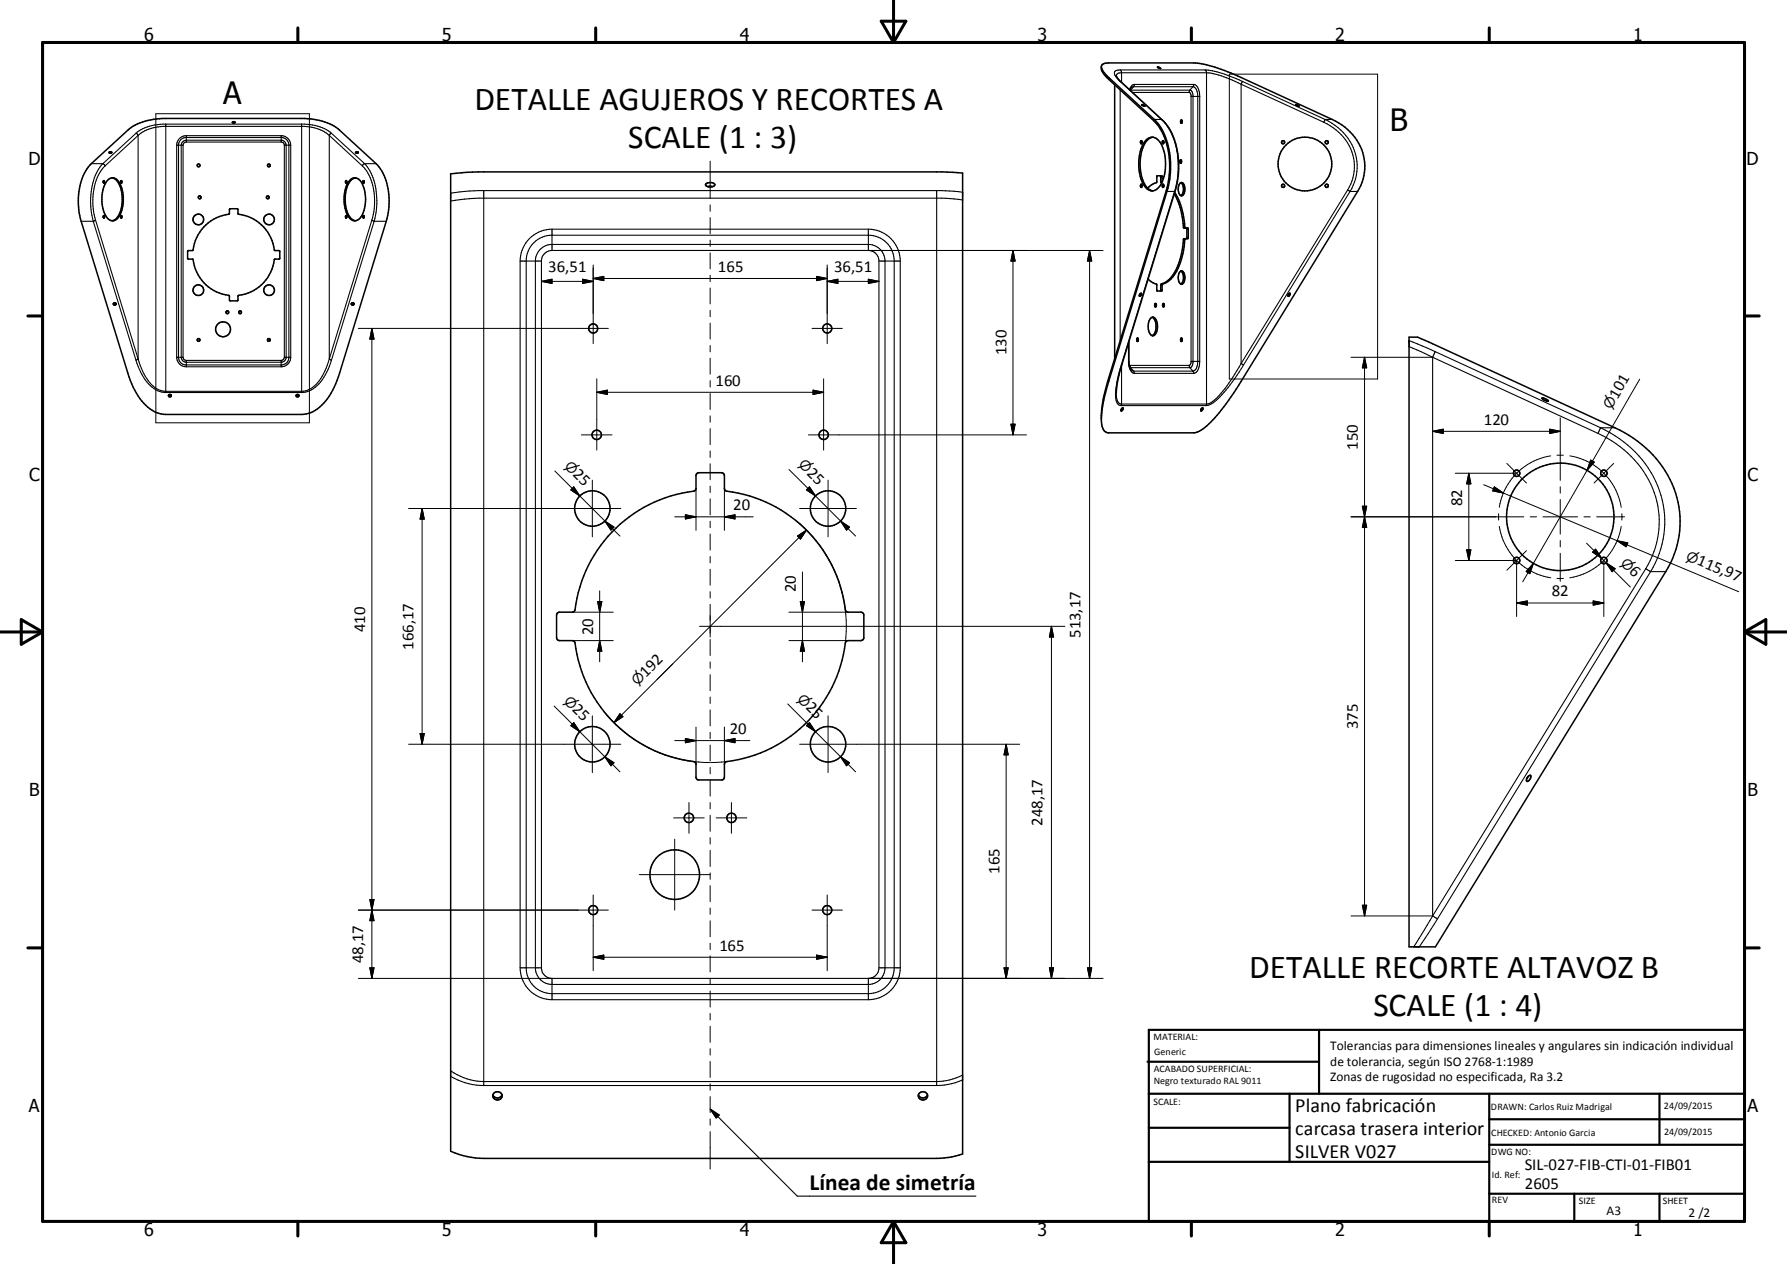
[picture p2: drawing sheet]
<svg xmlns="http://www.w3.org/2000/svg" width="420mm" height="297mm" viewBox="0 0 420 297" stroke-linecap="round" stroke-linejoin="round" font-family="sans-serif">
<g fill="none" stroke="#000" stroke-width=".36">
<path d="M258.9 15.8a4.7 4.7 0 0 0 1.7 2.4l10.7 9.9a16.3 16.3 0 0 1 3.8 12.4l-.3 2.3-.5 2.2-14 45.6-1 4.2-.4 3.4M259 15.2l.6-.3 1-.1h20l3 .4 2 .6 4.5 1.7 23 10.6a11.9 11.9 0 0 1 7.1 14.7l-1.1 2.2-27.4 44.6a38.4 38.4 0 0 1-9.4 11.5l-1.7 .6h-20a2.07 2.07 0 0 1-1.7-2.5 27.6 27.6 0 0 1 1.4-9.5l13.8-44.9a18 18 0 0 0-2.1-15.6l-11.4-10.6a3.6 3.6 0 0 1-1.7-3.2zM262 19.9v64.4M262.4 17.8l.8 1.2 10 9.2a15.1 15.1 0 0 1 3.8 11.5 18.8 18.8 0 0 1-.8 5.2l-13 42.3-.6 3.1-.2 2.1M272.1 15.7l.7 .4zM272.8 16.1h.1M21.5 38.5l8.6-7.9a13.4 13.4 0 0 1 8.2-2.8h33.3a13.4 13.4 0 0 1 8.2 2.8l8.6 7.9a13.5 13.5 0 0 1 2.8 11.5l-.4 2-11 35.7a14.5 14.5 0 0 1-6.2 9l-1.1 .4-1.6 .3h-31.9a8.6 8.6 0 0 1-6.9-5l-.8-1.4-1-2.4-11.2-36.6a14.8 14.8 0 0 1 2-13.2zM25.7 35.8a.3 .3 0 0 1 .3-.2 .3 .3 0 0 1 .2 .3h-.5zM25.8 35.9h.3M54.6 28.7a.3 .3 0 0 1 .4-.2 .3 .3 0 0 1 .2 .3l-.5 .1zM54.8 28.9h.3M83.6 35.8a.31 .31 0 0 1 .3-.2 .31 .31 0 0 1 .3 .3h-.5z"/>
<path d="M83.8 35.9h.3M265.8 20.8l-.2 .4M268.2 33.1l.2 .2-.1 .5a.4 .4 0 0 1-.1-.7zM268.4 24.6h.1a.38 .38 0 0 1 .5 .4zM268.4 33.2v.4M269.3 33a2.05 2.05 0 0 1 3.5 .7 10.8 10.8 0 0 1-.2 10.1 2.05 2.05 0 0 1-2 1 2.05 2.05 0 0 1-1.8-1.4 10.4 10.4 0 0 1 .5-10.4zM271 32.2a3.7 3.7 0 0 0-2.6 3.1 10.5 10.5 0 0 0 1.1 8.6l.6 .6 .9 .3M273.3 33.1a.4 .4 0 0 1 .1 .7l-.2-.4zM273.5 33.2v.4M277.4 37.7v.5M277.4 37.7v-.1a.38 .38 0 0 1 .3 .4 .38 .38 0 0 1-.3 .3zM277.5 28.3v.5"/>
<path d="M277.5 28.3v.6M277.5 28.3l.1-.1a.37 .37 0 0 1 .3 .4 .37 .37 0 0 1-.3 .3h-.1M304.6 24.6l.7 .3zM24.3 42.6l.1-.2 .2 .2-.1 .4-.2-.1M24.3 42.6v.3M24.3 50.8v.3M24.3 50.7l.3 .1-.1 .4-.2-.1zM26.3 41.8a2.73 2.73 0 0 1 2.3 2.4 7.9 7.9 0 0 1-1.2 7.3l-1.1 .4M26.3 51.9h.3M26.3 41.8a3.3 3.3 0 0 0-2.1 2.9 7.6 7.6 0 0 0 1.3 6.8l.8 .4M26.3 41.8a4 4 0 0 1 2.4 3.9 6.5 6.5 0 0 1-1.8 6l-.3 .1M28.4 50.8v.4a.24 .24 0 0 0 .3-.3 .24 .24 0 0 0-.3-.2v.1"/>
<path d="M28.4 42.5l.1-.1a.27 .27 0 0 1 .2 .3 .27 .27 0 0 1-.3 .3zM47.9 53.3a10.3 10.3 0 0 1 6-3.1v-.9l.2-.3 1.7 .1 .2 1.1a10.1 10.1 0 0 1 8.6 8.7h1l.2 .2-.1 1.7-1.1 .1a10 10 0 0 1-8.6 8.6l-.1 1-.2 .2-1.7-.1-.1-1.1a10 10 0 0 1-8.6-8.6h-1l-.2-.2v-1.7l1.2-.1a10.8 10.8 0 0 1 2.6-5.6zM81.3 50.7l.2 .1-.1 .4-.2-.1zM81.5 42.6v.3M81.5 50.8v.3M81.5 42.6l-.1-.2-.2 .2 .1 .4 .2-.1M82.5 42.1a1.69 1.69 0 0 1 2.5 .9 8.4 8.4 0 0 1-.4 8.3 1.65 1.65 0 0 1-2.8-.6 8 8 0 0 1 .7-8.6zM83.5 41.8a3.6 3.6 0 0 0-2.2 3.4 7.3 7.3 0 0 0 1.4 6.3l.8 .4M85.3 50.7a.24 .24 0 0 1 .3 .2 .24 .24 0 0 1-.3 .3zM85.3 42.5h.3l-.1 .5zM85.6 50.8v.3M85.6 42.6v.3"/>
<path d="M105.9 40.8l6.5-.4h109l4.9 .3v230.5l-2.6 .7-3.5 .3h-106.5a19.9 19.9 0 0 1-7.8-1.7zM166 43.2a1.39 1.39 0 0 1 2 .3 1.47 1.47 0 0 1-2.2-.1zM166.4 43.8h1.1M268.2 43.3l.2 .2-.1 .5a.41 .41 0 0 1-.1-.7zM268.4 43.5v.3M272 41.3l-.1 1.6-1.2 .5-1 .8M272 41.3l1.1 .1 .1 1.4M272 41.3h.1M272.7 41.3h.1M272.7 41.3l.1 1.4 .3 .3M273.3 43.3a.37 .37 0 0 1 .3 .4 .37 .37 0 0 1-.3 .3l-.1-.3zM273.5 43.5v.3"/>
<path d="M276 45.5a19.4 19.4 0 0 1 2.3 8.1h.9l.1 .1v2.3l-1 .1a18.6 18.6 0 0 1-3 9 6.5 6.5 0 0 1-2.5 1.8l-.1 1.5M276.1 45.2a19.9 19.9 0 0 1 2.5 8.4M277.6 42.9a2.15 2.15 0 0 0 0 3.1M277.6 42.9a.99 .99 0 0 1 .9 1.2 1.33 1.33 0 0 1-.9 1.9M277.6 42.9a2.2 2.2 0 0 1 0 3.1M278.6 56.1a15.1 15.1 0 0 1-3.7 9.8l-1.7 .9-.2 1.6-1.1-.1v-1.5M278.9 53.6l.1 2.3-.2 .2M26.6 71.4l.3 .2 .4-.2M82.6 71.4l.2 .2 .4-.2M267.2 79.6v.5M267.3 79.5a.36 .36 0 0 1 .3 .3 .36 .36 0 0 1-.3 .4zM268 69l-.2 .3"/>
<path d="M268 69l.2-.1a.38 .38 0 0 1 0 .5 .38 .38 0 0 1-.4 .1zM269.8 65.6l1.2 .9 .8 .3M270.5 74.7a.83 .83 0 0 1 1.3 .7 2.85 2.85 0 0 1-.7 3.5 1.45 1.45 0 0 1-1.2-1.5v-1.4zM270.8 74.6a2.97 2.97 0 0 1 0 4.3M271.4 71.5v.5M271.5 71.4a.37 .37 0 0 1 .3 .3 .37 .37 0 0 1-.3 .4zM271.8 66.8h.1M273.3 71.5v.5M273.3 71.4v.6M273.3 71.4h.1a.37 .37 0 0 1 .3 .3 .37 .37 0 0 1-.3 .4l-.1-.1M277.5 79.6v.5M277.6 63.7a2.18 2.18 0 0 0 0 3.1"/>
<path d="M277.6 63.7a1.04 1.04 0 0 1 .9 1.2 1.32 1.32 0 0 1-.9 1.9M277.6 63.7a2.23 2.23 0 0 1 0 3.1M277.6 79.5a.36 .36 0 0 1 .3 .3 .36 .36 0 0 1-.3 .4zM302.9 69l-.1 .3M303 68.9h.2a.46 .46 0 0 1-.4 .7zM331.2 79.2h2l2.6 1.2 43.8 20.1a25.1 25.1 0 0 1 15.3 20.8 22.2 22.2 0 0 1-3.4 13l-54.1 88.2h-6.2zM39.6 92.9l.3 .2 .4-.2M69.6 92.9l.3 .2 .4-.2M263.6 96.2h-.1M263.7 96l-.1 .2M263.7 96l.2-.2a.41 .41 0 0 1 0 .5 .41 .41 0 0 1-.4 .2zM265.4 80.3v4.9l.4 1.6"/>
<path d="M282.4 96l-.1 .2M282.4 96l.3-.2a.4 .4 0 0 1 0 .5 .4 .4 0 0 1-.5 .2zM362.4 93.6l.6 .4 .9 .3M362.5 93.5l-.1 .1M362.5 93.5l.7 .2 .7 .5M363.9 94.2v.1M144.8 124.1a33 33 0 0 1 18.6-8.8l.2-.5v-3.2l.2-.3 .5-.2 5.6 .1 .4 .5v3.1l.2 .5a32.6 32.6 0 0 1 28.4 28.3l.5 .2 3.1 .1 .4 .3 .1 .3-.1 5.7-.5 .3h-3l-.5 .3a32.6 32.6 0 0 1-28.4 28.3l-.2 .5-.1 3.2-.4 .5-5.9-.1-.3-.6v-3l-.2-.5a32.5 32.5 0 0 1-28.4-28.3l-.5-.3h-3.2l-.3-.2-.2-.5 .1-5.6 .4-.3 3.2-.1 .5-.2a33 33 0 0 1 9.8-19.5zM359.2 182.5l-.3 .5M359.2 182.4a.33 .33 0 0 1 .5-.2 .33 .33 0 0 1 .1 .5 .86 .86 0 0 1-1 .8v-.4zM115.9 257.3a1.14 1.14 0 0 0 1 .7 1.14 1.14 0 0 0 1.1-.7M215.9 257.3a1.14 1.14 0 0 0 1 .7 1.14 1.14 0 0 0 1.1-.7M216.1 256.9a1.03 1.03 0 0 1 1.8 .1 1.03 1.03 0 0 1-.9 1.5 .98 .98 0 0 1-1-.5 .98 .98 0 0 1 .1-1.1z"/>
<circle cx="46.7" cy="38.9" r=".32"/>
<circle cx="63.2" cy="38.9" r=".32"/>
<circle cx="301.6" cy="33.4" r=".37"/>
<circle cx="306.7" cy="38.5" r="6.3"/>
<circle cx="311.9" cy="33.4" r=".37"/>
<circle cx="46.6" cy="51.6" r="1.24"/>
<circle cx="46.9" cy="46.4" r=".33"/>
<circle cx="62.9" cy="46.4" r=".33"/>
<circle cx="63.2" cy="51.6" r="1.25"/>
<circle cx="301.6" cy="43.7" r=".38"/>
<circle cx="311.9" cy="43.7" r=".38"/>
<circle cx="27" cy="71.4" r=".3"/>
<circle cx="46.6" cy="68.2" r="1.25"/>
<circle cx="46.7" cy="79.9" r=".32"/>
<circle cx="52.4" cy="77.4" r="1.75"/>
<circle cx="53.4" cy="73.4" r=".32"/>
<circle cx="56.4" cy="73.4" r=".33"/>
<circle cx="63.2" cy="79.9" r=".32"/>
<circle cx="63.2" cy="68.2" r="1.24"/>
<circle cx="82.9" cy="71.4" r=".31"/>
<circle cx="139.4" cy="77.2" r="1.06"/>
<circle cx="194.4" cy="77.2" r="1.07"/>
<circle cx="39.9" cy="93" r=".31"/>
<circle cx="69.9" cy="93" r=".32"/>
<circle cx="139.2" cy="119.5" r="4.2"/>
<circle cx="140.2" cy="102.2" r="1.1"/>
<circle cx="193.6" cy="102.2" r="1.1"/>
<circle cx="194.6" cy="119.5" r="4.2"/>
<circle cx="356.5" cy="111.2" r=".75"/>
<circle cx="377" cy="111.2" r=".76"/>
<circle cx="356.5" cy="131.7" r=".76"/>
<circle cx="366.7" cy="121.5" r="12.6"/>
<circle cx="377" cy="131.7" r=".75"/>
<circle cx="139.2" cy="174.9" r="4.2"/>
<circle cx="194.6" cy="174.9" r="4.2"/>
<circle cx="161.9" cy="192.2" r="1.11"/>
<circle cx="171.9" cy="192.2" r="1.1"/>
<circle cx="139.4" cy="213.9" r="1.07"/>
<circle cx="158.6" cy="205.5" r="5.8"/>
<circle cx="194.4" cy="213.8" r="1.07"/>
<circle cx="116.9" cy="257.5" r="1.03"/>
</g>
<g fill="none" stroke="#000" stroke-width=".25">
<path d="M260.6 18.2v.4M263.3 19.1l.2 .1M263.3 16.4l.3 .7M263.3 16.4a.94 .94 0 0 0-1.3 1.1l1.3 1.6M263.3 16.4h20M263.3 19.1l9.7 9M263.6 17.1l-.8 .1-.4 .6M263.6 17.1h20M263.6 17.1v2.3M266.6 19.8l-.2 .6M266.6 19.8l-.5 .3-.6 1M266.6 19.8h14"/>
<path d="M280.6 19.8l-.2 .6M280.6 19.8a1.95 1.95 0 0 1 1.3 2l.1 .9M283.3 16.4l.3 .7M283.3 16.4l.8 .1a29.2 29.2 0 0 1 7.9 2.6M283.6 17.1l1.2 .1 2.2 .6 4.7 2M283.6 17.1v77.8M291.7 19.8l19.5 8.9M291.7 19.8v65.6M292 19.1l-.3 .7M292 19.1l19.5 9M21.5 38.5h2.7M24.2 38.5l.5 .5"/>
<path d="M24.2 38.5a14.3 14.3 0 0 0-2.6 12.2l.3 1.3M24.7 39a13 13 0 0 0-2.4 12.1l.2 .6M32 31.3l.5 .5M32 31.3a9.9 9.9 0 0 1 6.3-2.1h33.3a10.2 10.2 0 0 1 6.3 2.1M32 31.3l-7.8 7.2M32.5 31.8a9.3 9.3 0 0 1 5.9-2.1h33.1a9.4 9.4 0 0 1 5.9 2.1M32.5 31.8l-7.8 7.2M32.5 31.8v52.5M39 29.2v63M41.5 34.1h1.5M41.5 34.1v49.9M42.6 32.7l1.2-.4h22.3a1.76 1.76 0 0 1 1.8 1.8v49.9a1.76 1.76 0 0 1-1.8 1.8h-22.3a1.76 1.76 0 0 1-1.8-1.8v-49.9l.2-.9z"/>
<path d="M43 34.1v49.9M43.1 33.2l.7-.3h22.3l.7 .3 .3 .4 .2 .5v49.9l-.3 .7-.4 .3-.5 .1h-22.3l-.7-.2-.4-.4-.1-.5v-49.9zM43.8 33.4h22.3M43.8 33.4l-.5 .2-.3 .5M43.8 31.9v1.5M43.8 31.9a2.25 2.25 0 0 0-2.3 2.2M43.8 31.9h22.3M66.1 33.4l.5 .2 .2 .5M66.1 31.9v1.5M66.1 31.9a2.25 2.25 0 0 1 2.2 2.2M66.8 34.1v49.9M66.8 34.1h1.5"/>
<path d="M68.3 34.1v49.9M70.9 29.2v63M77.4 31.8l7.8 7.2M77.4 31.8v52.5l.5 .3M77.9 31.3l-.5 .5M77.9 31.3l7.8 7.2M85.2 39a12.5 12.5 0 0 1 2.7 10.8l-.5 1.9M85.7 38.5l-.5 .5M85.7 38.5a14.1 14.1 0 0 1 2.7 11.5l-.5 2M85.7 38.5h2.7M263.3 21.1v58.9M265.8 21.2h13.9"/>
<path d="M265.8 21.2h-.2M265.8 21.2l-.1 .1M266.2 21.7h13.3M266.4 20.4l-.6 .4M266.4 20.4h14M266.4 20.4l-.6 .8M271.3 28.1h1.7M273 28.1l.2 .1M273 28.1a15.9 15.9 0 0 1 3.9 13l-.8 3.9M279.5 21.7l.3 .2 .2 .5v62.7l-.2 .6-.3 .2M279.7 21.2l.4 .2 .3 1v62.8l-.3 .9-.4 .3M279.7 21.2l-.2 .5"/>
<path d="M280 22.7h2M280.4 20.4a2.01 2.01 0 0 1 1.1 2.3v62.2a2.01 2.01 0 0 1-1.1 2.3M280.4 20.4l-.7 .8M282 22.7v62.2M311.2 28.7a11.3 11.3 0 0 1 6.6 13.8l-1 2.1M311.5 28.1l-.3 .6M311.5 28.1a12 12 0 0 1 6.9 14.6l-1.1 2.3M311.5 28.1h1.6M19.1 52h2.8M21.9 52l10.3 33.4a10 10 0 0 0 5.3 6.6l1.5 .2M22.5 51.7l-.6 .3M22.5 51.7l10 32.6"/>
<path d="M87.4 51.7l.5 .3M87.4 51.7l-10.2 33.4a10.5 10.5 0 0 1-4.6 6.4l-1.7 .5h-31.9a6 6 0 0 1-4.9-3.6l-.9-1.9-.7-2.2M87.9 52l-10 32.6M87.9 52h2.9M113.7 44.8v210.3M125.5 57.1a6.1 6.1 0 0 1 4.3-1.8h74.3a6.1 6.1 0 0 1 6.1 6v166.1a6.1 6.1 0 0 1-6.1 6.1h-74.3a6.1 6.1 0 0 1-6.1-6.1v-166.1a6.1 6.1 0 0 1 1.8-4.2zM126.8 58.8l1.6-1.1 1.4-.3h74.3a3.9 3.9 0 0 1 3.9 3.9v166.1a3.9 3.9 0 0 1-3.9 3.9h-74.3a3.9 3.9 0 0 1-4-3.9v-166.1l.3-1.3zM129.8 58.9h74.3M129.8 58.9a2.51 2.51 0 0 0-2.5 2.4M129.8 53.9v5M129.8 53.9a7.5 7.5 0 0 0-7.5 7.4M129.8 53.9h74.3"/>
<path d="M204.1 58.9a2.51 2.51 0 0 1 2.5 2.4M204.1 53.9v5M204.1 53.9a7.5 7.5 0 0 1 7.5 7.4M220.2 44.8v210.3M226.3 47l-5.1-.4h-108.6l-3.4 .2-3.3 .4M226.3 45.2l-5.1-.4h-108.6l-6.7 .6M272.8 42.7h.4M272.8 41.6h.4M272.9 42.9h.2M274.3 45h1.8M276.1 45l-12.5 40.8M276.2 44.9l-.1 .1"/>
<path d="M278.2 53.4h.3M278.2 56.3h.3M279 53.8h.3M279 55.8h.3M316.8 44.6l.5 .4M316.8 44.6l-25.1 40.8M317.3 45l-25 40.8M317.3 45h1.8M122.3 61.3h5M122.3 61.3v166.1M127.3 61.3v166.1M206.6 61.3v166.1"/>
<path d="M206.6 61.3h5M211.6 61.3v166.1M272.8 67h.4M272.8 68.1h.4M272.9 66.8h.4M32.5 84.3l-.5 .3M39 92.2h31.9M41.5 84h1.5M41.5 84a2.26 2.26 0 0 0 2.3 2.2M43 84l.3 .5 .5 .2M43.8 84.7h22.3M43.8 84.7v1.5"/>
<path d="M43.8 86.2h22.3M66.1 84.7v1.5M66.8 84l-.2 .5-.5 .2M66.8 84h1.5M68.3 84a2.26 2.26 0 0 1-2.2 2.2M77.9 84.6a10.6 10.6 0 0 1-5.6 7.4l-1.4 .2M260.6 88.8v.8M262.4 92.4a2.41 2.41 0 0 0 1 2.5h20.2M263.6 95.3h19.9M263.6 85.8l-.5 1.7a12.9 12.9 0 0 0-.6 7.1l.6 .6 .5 .1M263.6 85.9v9.4M263.7 85.7l-.1 .1"/>
<path d="M265.3 84.9h.1M265.3 80.6v4.7a2.29 2.29 0 0 0 1.3 2.4M265.4 85.8l14.1 .1M265.6 85.9l.2 .5 .6 .8M265.6 86.3l14.1 .1M265.8 86.8l.6 .4M266.4 87.2l.2 .5M266.4 87.2h14M266.6 87.7h14M279.5 85.9l.2 .5M279.7 86.4l.7 .8M280 84.9h2"/>
<path d="M280.4 87.2l.2 .5M282 84.9a2.65 2.65 0 0 1-1.4 2.8M283.6 94.9l-.1 .4M291.7 85.4l.6 .4M291.7 85.4a28.4 28.4 0 0 1-6.9 9.1l-1.2 .4M292.3 85.8l-2.1 3.2-2 2.6a9.9 9.9 0 0 1-4.4 3.7h-.3M331.2 80l5.1 2.1 39.9 18.4M331.2 81.4l5.5 2.6M336.7 84l38.9 17.8M336.7 84v131.2M337.3 82.6l-.6 1.4M375.6 101.8a23.4 23.4 0 0 1 14.4 20.3 21.2 21.2 0 0 1-3.2 11.5"/>
<path d="M376.2 100.5l-.6 1.3M376.2 100.5a24.9 24.9 0 0 1 15.1 21.6 22.6 22.6 0 0 1-3.3 12.2M376.2 100.5h3.4M386.8 133.6l1.2 .7M386.8 133.6l-50.1 81.6M388 134.3l-50.1 81.6M388 134.3h3.5M336.7 215.2l-4.4 7.3M336.7 215.2l1.2 .7M337.9 215.9l-4.3 6.6M122.3 227.4h5M122.3 227.4a7.5 7.5 0 0 0 7.5 7.5"/>
<path d="M127.3 227.4a2.5 2.5 0 0 0 2.5 2.5M129.8 229.9h74.3M129.8 229.9v5M129.8 234.9h74.3M204.1 229.9v5M206.6 227.4a2.5 2.5 0 0 1-2.5 2.5M206.6 227.4h5M211.6 227.4a7.6 7.6 0 0 1-7.5 7.5M105.9 251.6a14 14 0 0 0 7.8 2.5h106.5a13.3 13.3 0 0 0 6.1-1.5M105.9 252.9a15.7 15.7 0 0 0 7.8 2.2M113.7 255.1h106.5M226.3 253.8l-2.6 .8-3.5 .5"/>
<path d="M167 260.7l1.3 2 .8-.7-2.1-1.4 20.4 20.5h42"/>
</g>
<g fill="none" stroke="#000" stroke-width=".71">
<path d="M10 10h400v277h-400zM70 6.6v3.4M140 6.6v3.4M207.1 5h5.8l-2.9 5zM210 0v10M280 6.6v3.4M350 6.6v3.4M6.6 74.2h3.4M410 74.2h3.5M0 148.5h10M5 145.6l5 2.9-5 2.9zM410 148.5h10.1"/>
<path d="M410 148.5l5.1-2.9v5.8zM6.6 222.7h3.4M410 222.7h3.5M70 287v3.4M140 287v3.4M210 287v10M210 287l2.9 5h-5.8zM280 287v3.4M350 287v3.4"/>
</g>
<g fill="none" stroke="#000" stroke-width=".51">
<path d="M269.7 249.5h40.3M270 242h140v45h-140zM270 257h140M303.1 257v16M310 242v15M350 257v30M390.1 257v12M270 265h33.1M270 273h80M350 269h60M350 263h60M350 280.5h60"/>
<path d="M370 280.5v6.5M390.1 280.5v6.5"/>
</g>
<g fill="none" stroke="#000" stroke-width=".24">
<path d="M289 17.4h34.8v71.7h-34.8zM36.6 26.7h36.1v72.6h-36.1zM166.9 37.9v8.7M166.9 48.1v1.5M166.9 51.1v3.8M166.9 56.4v1.5M166.9 59.4v3.8M204.1 58.9h55.2M238.1 58.9v43.3M238.1 58.9l.5 2.4h-1zM256.1 58.9l.5 2.4h-1zM256.1 58.9v171"/>
<path d="M84.2 77.2h58.8M87.4 77.2v152.7M87.4 77.2l.5 2.5h-1zM127.3 66.1h12.1M127.3 66.1l2.5-.5v1zM136.9 65.6l2.5 .5-2.5 .5zM139.4 65.4h55M139.4 65.4l2.5-.5v1zM139.4 62.3v18.5M166.9 64.7v1.5M166.9 67.7v3.7M166.9 72.9v1.5"/>
<path d="M166.9 75.9v3.8M190.9 77.2h7.1M191.9 64.9l2.5 .5-2.5 .5zM194.4 62.3v18.5M194.4 66.1h12.2M194.4 66.1l2.5-.5v1zM204.1 65.6l2.5 .5-2.5 .5zM140.3 89v16.8M140.3 92.2h53.3M140.3 92.2l2.5-.5v1zM166.9 81.2v1.5M166.9 84.2v3.7"/>
<path d="M166.9 89.4v1.6M166.9 92.5v3.7M166.9 97.7v1.5M191.1 91.7l2.5 .5-2.5 .5zM193.6 89v16.8M237.6 99.7h1l-.5 2.5zM317.6 84h19.1M320.7 84v131.2M320.7 84l.5 2.4h-1zM366.7 98.2v14.7M385.4 89.1l-12.4 21.4M96 119.5h49.9"/>
<path d="M99.2 119.5v55.4M99.2 119.5l.5 2.5h-1zM130.4 110.7l15.3 15.3M134.9 114.4l1.4 2.1-2.1-1.4zM136.7 102.2h7.2M139.2 112.8v13.3M163.6 114.8v9.8M166.9 100.7v3.8M166.9 106v1.5M166.9 109v3.7M166.9 114.2v1.5M166.9 117.2v3.8"/>
<path d="M170.3 114.8v9.8M185.4 110.3l12.2 12.1M187.9 119.5h13.4M190 102.2h51.3M190.3 114.4l1.4 2.1-2.1-1.4zM194.6 112.8v13.3M320.2 119l1 5h-1l1-5zM336.7 101.4h30M336.7 101.4l2.5-.6v1.1zM342.1 111.2h14.2M345.2 111.2v20.5M345.2 111.2l.5 2.5h-1z"/>
<path d="M348.7 113.9l4.7 2M351.2 114.4l2.2 1.5-2.5-.6zM353.4 115.9l55.3 23.1M354.2 108.9l2.3 2.3M356.5 111.2l2.3 2.3M356.5 111.2a14.5 14.5 0 0 0-4.1 8M364.2 100.8l2.5 .6-2.5 .5zM364.5 107.1a14.5 14.5 0 0 0-8 4.1M366 107h1.5M366.7 114.4v1.5M366.7 117.4v8.1M369 107.1a14.6 14.6 0 0 1 12.1 12.1"/>
<path d="M373 110.5l-12.6 21.9M373.9 108.1l.8 .5-1.7 1.9zM379.3 108.9l-4.6 4.6M141 138.8v16.7M142.2 122.4l2.1 1.5-.7 .7zM158.6 121.4h18.4M161.1 121l2.5 .4-2.5 .6zM166.9 122.5v1.5M166.9 125.5v3.8M166.9 130.8v1.5M166.9 133.8v3.7M166.9 139v1.5"/>
<path d="M170.3 121.4l2.5-.4v1zM187.2 122.4a32 32 0 0 1 11.5 28.7M187.4 126l2.2-1.4-1.4 2.1zM188.6 134.4v21.1M189.6 124.6l-45.3 45.2M197.6 122.4l3.5 3.6M197.6 122.4l2.1 1.5-.7 .7zM317.6 121.4h40.6M342.1 131.7h14.2M344.7 129.2h1l-.5 2.5zM352.3 120.7v1.5M352.4 123.7a14.4 14.4 0 0 0 12.1 12.1"/>
<path d="M356.5 131.8v13.1M358.8 129.4l-4.6 4.6M359.7 121.4h1.5M360.4 132.4l-2.5 4.3M360.4 132.4l-.8 2.4-.9-.5zM362.7 121.4h8.1M366 135.9h1.5M366.7 127v1.5M366.7 130v6.6M372.3 121.4h1.5M372.9 127.6l1.8 1.8M374.3 129.7l.7-.7 1.5 2.2z"/>
<path d="M374.7 129.4l2.3 2.3M374.7 129.4l1.8 1.8M375.3 121.4h6.5M377 131.7l2.3 2.3-1.8-1.8M377 131.7a14.6 14.6 0 0 1-8 4.1M377 131.8v1.1M377 133.1v11.8M377.5 132.2l2.1 1.4-.7 .7zM377.5 132.2l5.7 5.7M380.1 127.1l2.5 .5-.4 .9zM381.1 123.7a14.6 14.6 0 0 1-4.1 8M381.2 120.7v1.5"/>
<path d="M134.5 143.8h9.6M134.5 150.5h9.6M140.5 141.4h1l-.5 2.4zM141 150.5l.5 2.5h-1zM164.4 147.2h85.9M166.9 142v7.7M166.9 150.3v3.7M166.9 155.5v1.5M166.9 158.5v3.8M185.4 143.8h14M185.4 150.5h14M188.1 141.4h1l-.5 2.4z"/>
<path d="M188.6 150.5l.5 2.5h-1zM247.1 147.2v82.7M247.1 147.2l.5 2.5h-.9zM356.5 141.7h20.5M356.5 141.7l2.5-.5v1zM374.5 141.2l2.5 .5-2.5 .5zM96 174.9h49.9M98.7 172.4h1l-.5 2.5zM130.3 165.9l11.9 11.9M134.9 169.8l1.4 2.1-2.1-1.4zM139.2 168.2v13.3M142.2 167.5a32.2 32.2 0 0 0 24.6 11.7"/>
<path d="M142.2 177.8l3.5 3.6M142.2 177.8l2.1 1.4-.7 .7zM145.7 167.7l.7 .7-2.1 1.4zM158.6 174h17.6M161.1 173.5l2.5 .5-2.5 .5zM163.6 170.8v8.8M166.9 163.8v1.5M166.9 166.8v3.8M166.9 172.1v1.5M166.9 175.1v3.7M170.3 174l2.5-.5v1zM170.3 170.8v8.8"/>
<path d="M170.9 178.9l-3.9 .3M185.2 165.4l15.9 16M187.9 174.9h51.8M190.3 169.8l1.4 2.1-2.1-1.4zM194.6 168.2v13.3M197.6 177.8l2.1 1.4-.7 .7zM236.5 174.9v55M236.5 174.9l.5 2.5h-1zM158.3 192.2h7.2M158.6 197.2v16.7M161.9 188.6v7.2M166.9 180.3v1.5"/>
<path d="M166.9 183.3v3.8M166.9 188.6v1.5M166.9 191.6v3.7M166.9 196.8v1.5M166.9 199.8v3.8M168.3 192.2h7.2M171.9 188.6v7.2M84.2 213.9h58.8M86.9 211.4h1l-.5 2.5zM87.4 213.9l.5 2.4h-1zM139.4 210.3v17.8M150.3 205.5h16.6"/>
<path d="M166.9 205.1v1.5M166.9 208.1v3.8M166.9 213.4v1.5M166.9 216.4v3.7M190.9 213.9h7.1M194.4 210.3v17.8M317.6 215.2h19.1M320.2 212.7h1l-.5 2.5zM84.2 229.9h45.6M86.9 227.4h1l-.5 2.5zM139.4 224.9l2.5-.5v1zM139.4 224.9h55"/>
<path d="M166.9 221.6v1.5M166.9 224.6v3.8M166.9 229.9v1.5M166.9 232.9v3.7M166.9 238.1v1.6M191.9 224.4l2.5 .5-2.5 .5zM204.1 229.9h55.2M236 227.4h1l-.5 2.5zM246.7 227.4h.9l-.5 2.5zM255.6 227.4h1l-.5 2.5zM166.9 241.2v3.7M166.9 246.4v1.5"/>
<path d="M166.9 249.4v3.8M166.9 254.7v1.5M166.9 257.7v3.7M166.9 262.9v1.5M166.9 265.9v8.8"/>
</g>
<g fill="#000" stroke="#000" stroke-width=".24">
<path d="M87.4 77.2l.5 2.5h-1zM127.3 66.1l2.5-.5v1zM136.9 65.6l2.5 .5-2.5 .5zM139.4 65.4l2.5-.5v1zM191.9 64.9l2.5 .5-2.5 .5zM194.4 66.1l2.5-.5v1zM204.1 65.6l2.5 .5-2.5 .5zM238.1 58.9l.5 2.4h-1zM256.1 58.9l.5 2.4h-1zM140.3 92.2l2.5-.5v1zM191.1 91.7l2.5 .5-2.5 .5zM237.6 99.7h1l-.5 2.5z"/>
<path d="M320.7 84l.5 2.4h-1zM134.9 114.4l1.4 2.1-2.1-1.4zM190.3 114.4l1.4 2.1-2.1-1.4zM320.2 119h1l-.5 2.4zM336.7 101.4l2.5-.6v1.1zM345.2 111.2l.5 2.5h-1zM351.2 114.4l2.2 1.5-2.5-.6zM364.2 100.8l2.5 .6-2.5 .5zM373.9 108.1l.8 .5-1.7 1.9zM99.2 119.5l.5 2.5h-1zM142.2 122.4l2.1 1.5-.7 .7zM161.1 121l2.5 .4-2.5 .6z"/>
<path d="M170.3 121.4l2.5-.4v1zM187.4 126l2.2-1.4-1.4 2.1zM197.6 122.4l2.1 1.5-.7 .7zM320.7 121.4l.5 2.6h-1zM344.7 129.2h1l-.5 2.5zM360.4 132.4l-.8 2.4-.9-.5zM374.3 129.7l.7-.7 1.5 2.2zM377.5 132.2l2.1 1.4-.7 .7zM380.1 127.1l2.5 .5-.4 .9zM140.5 141.4h1l-.5 2.4zM141 150.5l.5 2.5h-1zM188.1 141.4h1l-.5 2.4z"/>
<path d="M188.6 150.5l.5 2.5h-1zM247.1 147.2l.5 2.5h-.9zM356.5 141.7l2.5-.5v1zM374.5 141.2l2.5 .5-2.5 .5zM98.7 172.4h1l-.5 2.5zM134.9 169.8l1.4 2.1-2.1-1.4zM142.2 177.8l2.1 1.4-.7 .7zM145.7 167.7l.7 .7-2.1 1.4zM161.1 173.5l2.5 .5-2.5 .5zM170.3 174l2.5-.5v1zM190.3 169.8l1.4 2.1-2.1-1.4zM197.6 177.8l2.1 1.4-.7 .7z"/>
<path d="M236.5 174.9l.5 2.5h-1zM86.9 211.4h1l-.5 2.5zM87.4 213.9l.5 2.4h-1zM320.2 212.7h1l-.5 2.5zM86.9 227.4h1l-.5 2.5zM139.4 224.9l2.5-.5v1zM191.9 224.4l2.5 .5-2.5 .5zM236 227.4h1l-.5 2.5zM246.7 227.4h.9l-.5 2.5zM255.6 227.4h1l-.5 2.5z"/>
</g>
<path d="M166.9 260.6l2.2 1.4-.8 .7z" fill="#000" stroke="#000" stroke-width=".25"/>
<g font-size="7.9">
<text x="111.5" y="25.8">DETALLE AGUJEROS Y RECORTES A</text>
<text x="147.7" y="34.8">SCALE (1 : 3)</text>
<text x="293.6" y="229.8">DETALLE RECORTE ALTAVOZ B</text>
<text x="322.8" y="238.8">SCALE (1 : 4)</text>
</g>
<g font-size="7.2">
<text x="52.5" y="24.4">A</text>
<text x="326.6" y="30.7">B</text>
</g>
<text font-size="5.5" x="190.2" y="279.7">Línea de simetría</text>
<g font-size="4.7">
<text x="304.5" y="261.2">Plano fabricación</text>
<text x="304.5" y="266.6">carcasa trasera interior</text>
<text x="304.5" y="272">SILVER V027</text>
</g>
<g font-size="4.2">
<text x="33.9" y="9.6">6</text>
<text x="103.9" y="9.6">5</text>
<text x="173.9" y="9.6">4</text>
<text x="243.8" y="9.6">3</text>
<text x="313.9" y="9.6">2</text>
<text x="383.9" y="9.6">1</text>
<text x="6.7" y="38.7">D</text>
<text x="410.5" y="38.7">D</text>
<text x="6.9" y="112.9">C</text>
<text x="410.7" y="112.9">C</text>
<text x="6.9" y="187.1">B</text>
<text x="410.7" y="187.1">B</text>
<text x="6.8" y="261.4">A</text>
<text x="410.7" y="261.4">A</text>
<text x="33.9" y="290.4">6</text>
<text x="103.9" y="290.4">5</text>
<text x="173.9" y="290.4">4</text>
<text x="243.8" y="290.4">3</text>
<text x="313.9" y="290.4">2</text>
<text x="383.9" y="290.4">1</text>
</g>
<g font-size="3.9">
<text x="128.9" y="64">36,51</text>
<text x="168.7" y="63.9">165</text>
<text x="196.1" y="64">36,51</text>
<text x="236.6" y="83.5" transform="rotate(-90 236.6 83.5)">130</text>
<text x="168.1" y="90.6">160</text>
<text x="380.2" y="93.9" transform="rotate(-60 380.2 93.9)">101</text>
<text x="348.7" y="99.8">120</text>
<text x="319.2" y="105.7" transform="rotate(-90 319.2 105.7)">150</text>
<text x="134.5" y="111.7" transform="rotate(45 134.5 111.7)">25</text>
<text x="189.5" y="111.3" transform="rotate(45 189.5 111.3)">25</text>
<text x="172.3" y="119.9">20</text>
<text x="343.7" y="118.9" transform="rotate(-90 343.7 118.9)">82</text>
<text x="382.8" y="134.5" transform="rotate(45 382.8 134.5)">6</text>
<text x="398.7" y="132.6" transform="rotate(23 398.7 132.6)">115,97</text>
<text x="187" y="139.2" transform="rotate(-90 187 139.2)">20</text>
<text x="364.7" y="140.1">82</text>
<text x="85.9" y="148.5" transform="rotate(-90 85.9 148.5)">410</text>
<text x="139.4" y="149.2" transform="rotate(-90 139.4 149.2)">20</text>
<text x="254" y="149.9" transform="rotate(-90 254 149.9)">513,17</text>
<text x="97.2" y="152.7" transform="rotate(-90 97.2 152.7)">166,17</text>
<text x="151.8" y="159.3" transform="rotate(-45 151.8 159.3)">192</text>
<text x="134.4" y="166.9" transform="rotate(45 134.4 166.9)">25</text>
<text x="189.2" y="166.4" transform="rotate(45 189.2 166.4)">25</text>
<text x="171.5" y="172.5">20</text>
<text x="319.2" y="171.3" transform="rotate(-90 319.2 171.3)">375</text>
<text x="245" y="194.1" transform="rotate(-90 245 194.1)">248,17</text>
<text x="234.9" y="205.4" transform="rotate(-90 234.9 205.4)">165</text>
<text x="85.3" y="226.3" transform="rotate(-90 85.3 226.3)">48,17</text>
<text x="169.1" y="223.4">165</text>
<text x="358.4" y="274.9">SIL-027-FIB-CTI-01-FIB01</text>
<text x="358.4" y="279.4">2605</text>
</g>
<g font-size="3.3">
<text x="378.7" y="96.4" transform="rotate(-60 378.7 96.4)">⌀</text>
<text x="132.5" y="109.7" transform="rotate(45 132.5 109.7)">⌀</text>
<text x="187.5" y="109.3" transform="rotate(45 187.5 109.3)">⌀</text>
<text x="396.1" y="131.5" transform="rotate(23 396.1 131.5)">⌀</text>
<text x="380.7" y="132.5" transform="rotate(45 380.7 132.5)">⌀</text>
<text x="149.9" y="161.3" transform="rotate(-45 149.9 161.3)">⌀</text>
<text x="132.3" y="164.9" transform="rotate(45 132.3 164.9)">⌀</text>
<text x="187.2" y="164.4" transform="rotate(45 187.2 164.4)">⌀</text>
</g>
<g font-size="3.1">
<text x="312.7" y="246.8">Tolerancias para dimensiones lineales y angulares sin indicación individual</text>
<text x="312.7" y="250.4">de tolerancia, según ISO 2768-1:1989</text>
<text x="312.7" y="254">Zonas de rugosidad no especificada, Ra 3.2</text>
<text x="377.6" y="285.6">A3</text>
<text x="396.9" y="285.9">2 /2</text>
</g>
<g font-size="2.4">
<text x="271.1" y="244.4">MATERIAL:</text>
<text x="271.2" y="252">ACABADO SUPERFICIAL:</text>
<text x="271.3" y="247.9">Generic</text>
<text x="271.2" y="254.7">Negro texturado RAL 9011</text>
<text x="271.1" y="259.7">SCALE:</text>
<text x="350.4" y="260.8">DRAWN: Carlos Ruiz Madrigal</text>
<text x="391.1" y="260.6">24/09/2015</text>
<text x="350.5" y="267">CHECKED: Antonio Garcia</text>
<text x="391.2" y="266.7">24/09/2015</text>
<text x="350.5" y="271.4">DWG NO:</text>
<text x="350.7" y="276.9">Id. Ref:</text>
<text x="350.7" y="282.8">REV</text>
<text x="371.1" y="282.9">SIZE</text>
<text x="390.8" y="283">SHEET</text>
</g>
</svg>
